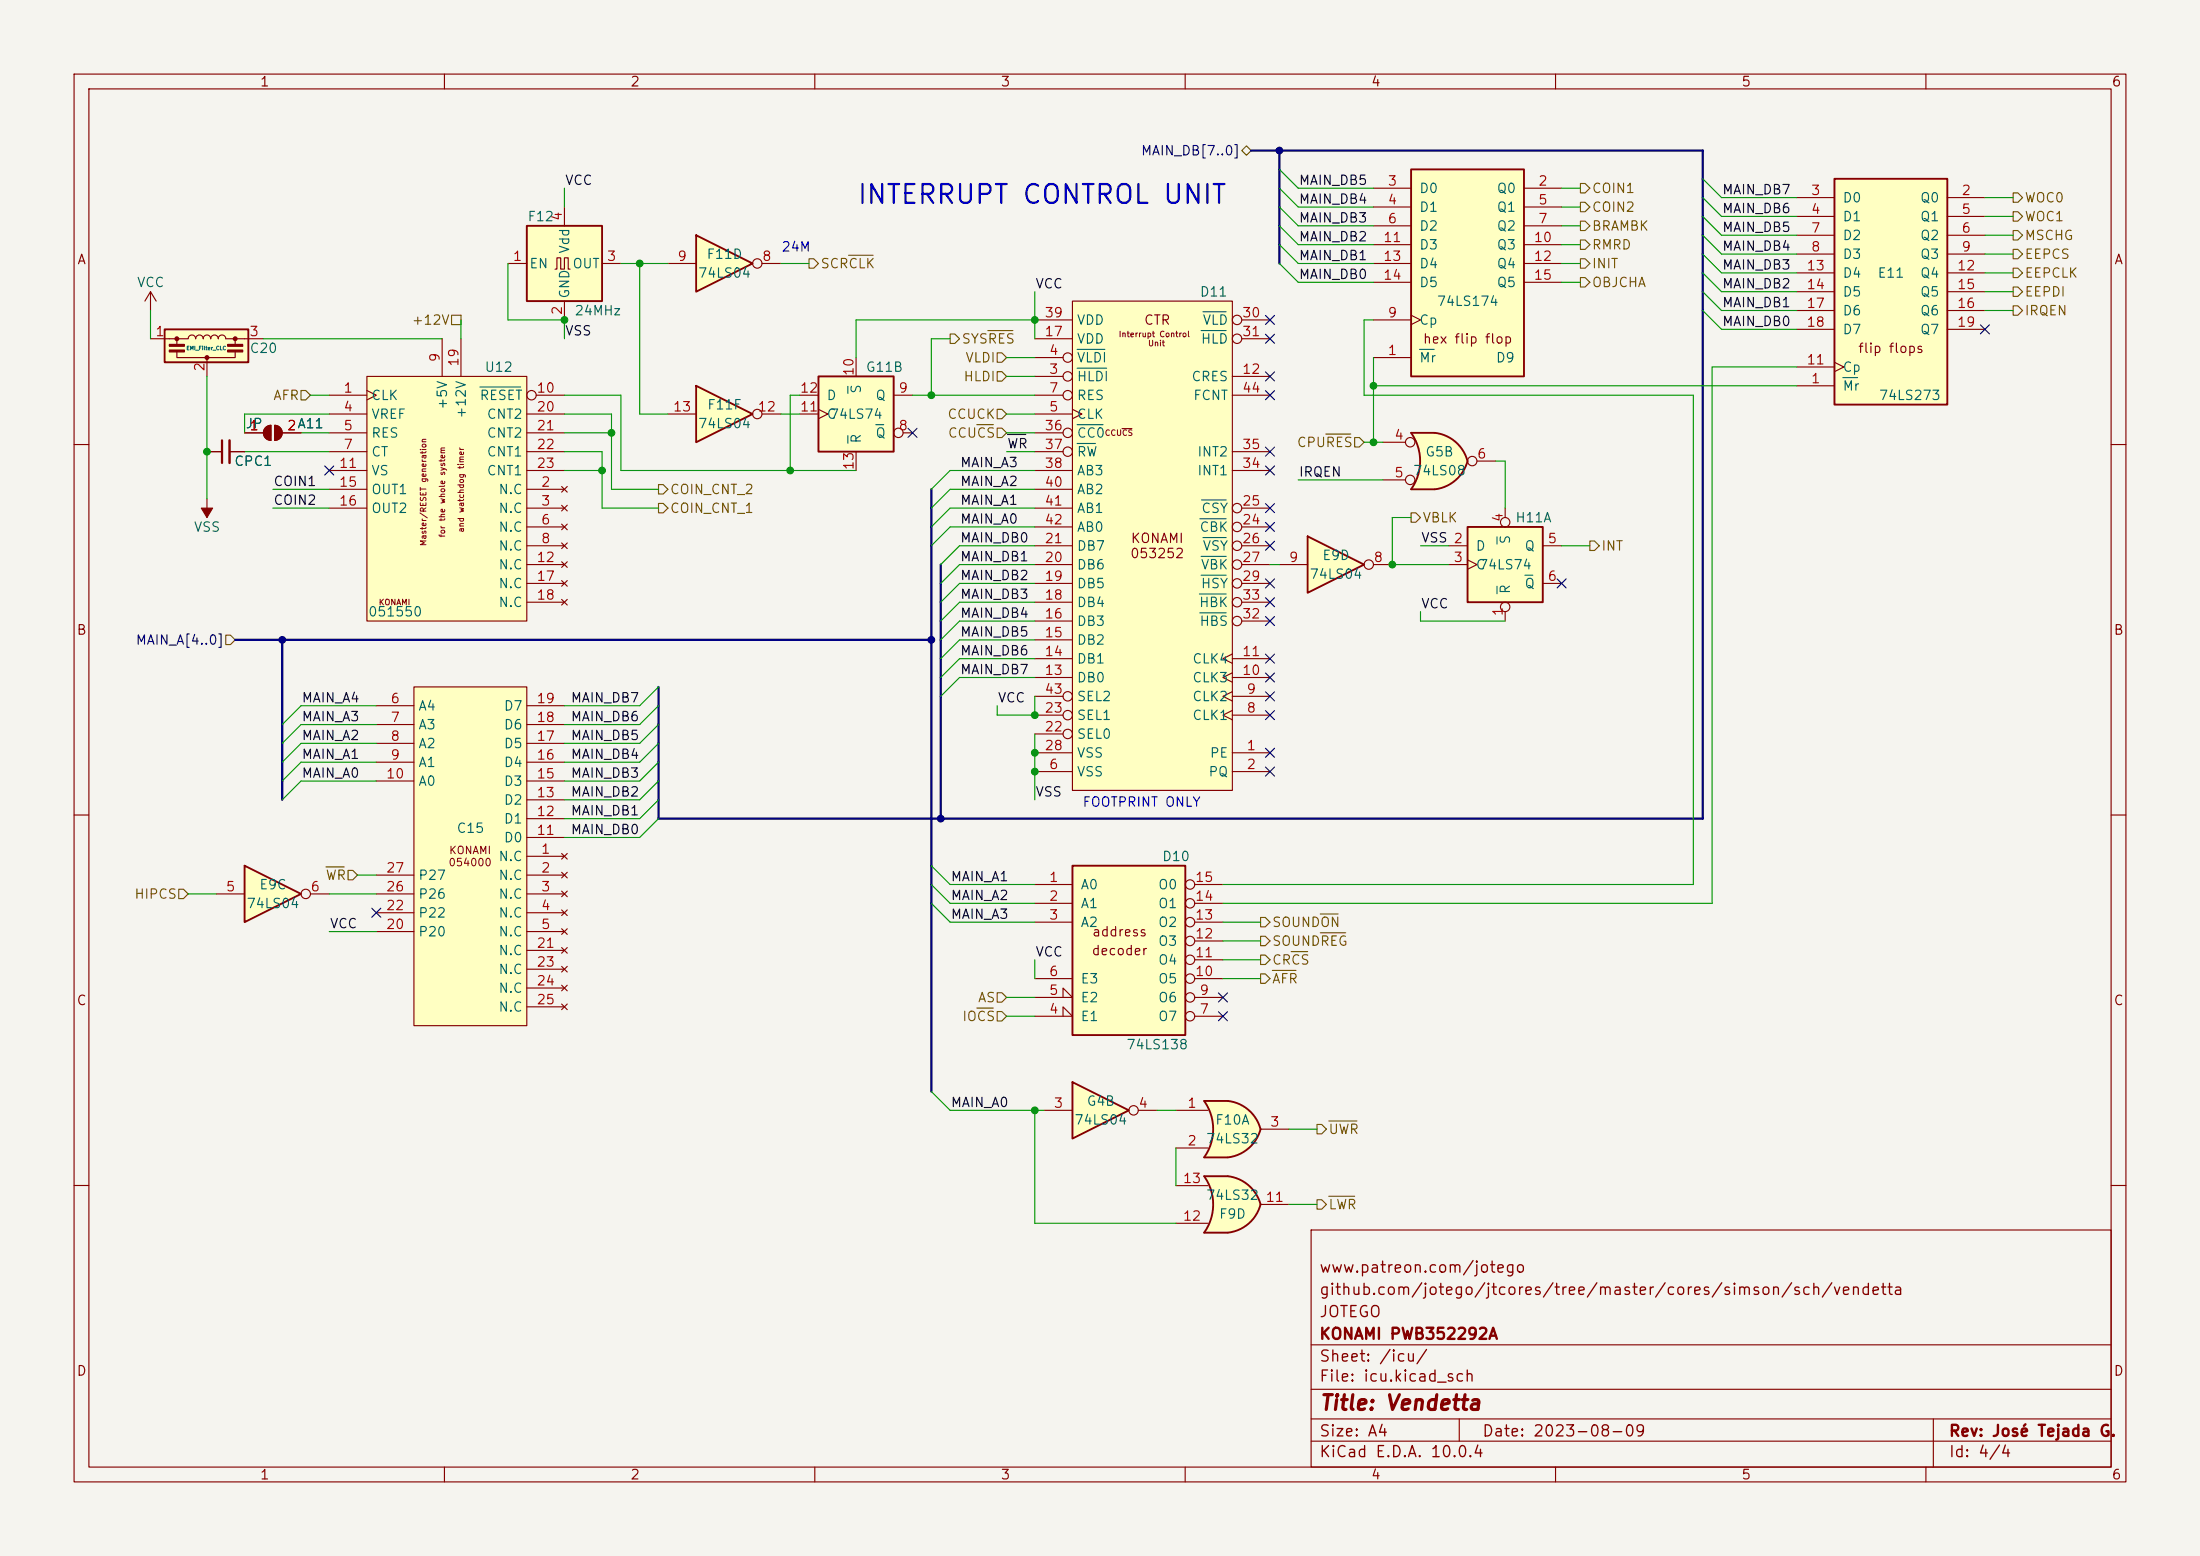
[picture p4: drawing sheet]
<svg xmlns="http://www.w3.org/2000/svg" width="297mm" height="210mm" viewBox="0 0 297 210" stroke-linecap="round" stroke-linejoin="round" font-family="sans-serif">
<path d="M0 0h297v210h-297z" fill="#f5f4ef" stroke="#f5f4ef" stroke-width=".14"/>
<g fill="none" stroke="#840000" stroke-width=".15">
<path d="M10 10h277v190h-277zM12 12h273v186h-273zM60 10v2M110 10v2M160 10v2M210 10v2M260 10v2M10 60h2M285 60h2M10 110h2M285 110h2M10 160h2"/>
<path d="M177 166h108v32h-108zM285 160h2M60 198v2M110 198v2M160 198v2M177 194.5h108M177 191.5h108M177 187.5h108M177 181.5h108M197 191.5v3M210 198v2M260 198v2"/>
<path d="M261 191.5v6.5"/>
</g>
<path d="M33 116.8l7.6 3.9-7.6 3.8z" fill="#ffffc2"/>
<path d="M33 116.8l7.6 3.9-7.6 3.8z" fill="none" stroke="#840000" stroke-width=".25"/>
<g fill="none" stroke="#840000" stroke-width=".15">
<path d="M20.3 39.4l-.7 1.2M20.3 39.4l.8 1.2M20.3 39.4v2.5M33 58.4h2.6M35.9 57.7l.3-.2 .4-.1v2a1.02 1.02 0 0 1-1-.6 1.02 1.02 0 0 1 .3-1.1zM37.1 57.4a1.02 1.02 0 0 1 1 1 1.02 1.02 0 0 1-1 1zM38.1 58.4h2.5M27.9 61h2.1M27.9 67.3v2.6M31 61h2M29.2 120.7h3.8M41.9 120.7h2.5"/>
<circle cx="41.3" cy="120.6" r=".63"/>
</g>
<path d="M30 59.4v3.1" fill="none" stroke="#840000" stroke-width=".3"/>
<path d="M31 59.4v3.1" fill="none" stroke="#840000" stroke-width=".33"/>
<g fill="#840000" stroke="#840000" stroke-width=".15">
<path d="M35.9 57.7l.3-.2 .4-.1v2a1.02 1.02 0 0 1-1-.6 1.02 1.02 0 0 1 .3-1.1z"/>
<path d="M37.1 57.4a1.02 1.02 0 0 1 1 1 1.02 1.02 0 0 1-1 1z"/>
<path d="M27.2 68.6h1.5l-.8 1.3z"/>
</g>
<path d="M22.2 44.5h11.3v4.4h-11.3z" fill="#ffffc2"/>
<path d="M22.2 44.5h11.3v4.4h-11.3z" fill="none" stroke="#840000" stroke-width=".25"/>
<path d="M20.3 45.7h5.1a.51 .51 0 0 1 .5-.5 .51 .51 0 0 1 .5 .5 .51 .51 0 0 1 .5-.5 .51 .51 0 0 1 .5 .5 .51 .51 0 0 1 .5-.5 .51 .51 0 0 1 .5 .5 .51 .51 0 0 1 .6-.5 .51 .51 0 0 1 .5 .5 .51 .51 0 0 1 .5-.5 .51 .51 0 0 1 .5 .5h5.1M23.9 47.5v.8h7.8v-.8M23.9 45.7v.8M27.9 48.3v2.5M31.7 45.7v.8" fill="none" stroke="#840000" stroke-width=".15"/>
<g fill="#840000" stroke="#840000" stroke-width=".15">
<path d="M22.9 47.2h2v.3h-2z"/>
<path d="M22.9 46.5h2v.2h-2z"/>
<path d="M30.7 47.2h2.1v.3h-2.1z"/>
<path d="M30.7 46.5h2.1v.2h-2.1z"/>
<circle cx="23.9" cy="45.7" r=".25"/>
<circle cx="27.9" cy="48.3" r=".25"/>
<circle cx="31.7" cy="45.7" r=".25"/>
</g>
<path d="M49.5 50.8h21.6v33h-21.6z" fill="#ffffc2"/>
<g fill="none" stroke="#840000" stroke-width=".15">
<path d="M44.4 53.3h5.1M44.4 55.9h5.1M44.4 58.4h5.1M49.5 50.8h21.6v33h-21.6zM49.5 52.7l1.3 .6-1.3 .7M59.7 45.7v5.1M62.2 45.7v5.1M71.1 55.9h5.1M71.1 58.4h5.1M72.4 53.3h3.8M44.4 66h5.1M44.4 68.6h5.1"/>
<path d="M44.4 61h5.1M44.4 63.5h5.1M71.1 66h5.1M71.1 68.6h5.1M71.1 71.1h5.1M71.1 61h5.1M71.1 73.7h5.1M71.1 63.5h5.1M71.1 76.2h5.1M71.1 78.7h5.1M75.8 65.7l.8 .7M75.8 68.2l.8 .8"/>
<path d="M75.8 70.7l.8 .8M75.8 73.3l.8 .7M75.8 75.8l.8 .8M75.8 78.4l.8 .7M76.6 65.7l-.8 .7M76.6 68.2l-.8 .8M76.6 70.7l-.8 .8M76.6 73.3l-.8 .7M76.6 75.8l-.8 .8M76.6 78.4l-.8 .7M71.1 81.3h5.1M75.8 80.9l.8 .8"/>
<path d="M76.6 80.9l-.8 .8"/>
<circle cx="71.8" cy="53.3" r=".63"/>
</g>
<path d="M64.8 52.2h5.5" fill="none" stroke="#006464" stroke-width=".15"/>
<path d="M94 52.1l7.6 3.8-7.6 3.8z" fill="#ffffc2"/>
<path d="M94 52.1l7.6 3.8-7.6 3.8z" fill="none" stroke="#840000" stroke-width=".25"/>
<g fill="none" stroke="#840000" stroke-width=".15">
<path d="M90.2 55.9h3.8M102.9 55.9h2.5"/>
<circle cx="102.2" cy="55.9" r=".63"/>
</g>
<path d="M94 31.8l7.6 3.8-7.6 3.8z" fill="#ffffc2"/>
<path d="M94 31.8l7.6 3.8-7.6 3.8z" fill="none" stroke="#840000" stroke-width=".25"/>
<g fill="none" stroke="#840000" stroke-width=".15">
<path d="M90.2 35.6h3.8M102.9 35.6h2.5"/>
<circle cx="102.2" cy="35.6" r=".63"/>
</g>
<path d="M55.9 92.7h15.2v45.7h-15.2z" fill="#ffffc2"/>
<g fill="none" stroke="#840000" stroke-width=".15">
<path d="M50.8 95.3h5.1M50.8 97.8h5.1M55.9 92.7h15.2v45.7h-15.2zM71.1 95.3h5.1M71.1 97.8h5.1M50.8 118.1h5.1M50.8 100.3h5.1M50.8 102.9h5.1M50.8 105.4h5.1M71.1 115.6h5.1M71.1 118.1h5.1M71.1 100.3h5.1"/>
<path d="M71.1 102.9h5.1M71.1 105.4h5.1M71.1 113h5.1M71.1 110.5h5.1M71.1 108h5.1M75.8 115.2l.8 .8M75.8 117.7l.8 .8M76.6 115.2l-.8 .8M76.6 117.7l-.8 .8M50.8 120.7h5.1M50.8 123.2h5.1M50.8 125.7h5.1"/>
<path d="M71.1 120.7h5.1M71.1 123.2h5.1M71.1 125.7h5.1M71.1 128.3h5.1M71.1 130.8h5.1M71.1 133.4h5.1M71.1 135.9h5.1M75.8 120.3l.8 .7M75.8 122.8l.8 .8M75.8 125.3l.8 .8M75.8 127.9l.8 .8M75.8 130.4l.8 .8"/>
<path d="M75.8 133l.8 .7M75.8 135.5l.8 .8M76.6 120.3l-.8 .7M76.6 122.8l-.8 .8M76.6 125.3l-.8 .8M76.6 127.9l-.8 .8M76.6 130.4l-.8 .8M76.6 133l-.8 .7M76.6 135.5l-.8 .8"/>
</g>
<path d="M144.8 40.6h21.6v66.1h-21.6z" fill="#ffffc2"/>
<g fill="none" stroke="#840000" stroke-width=".15">
<path d="M139.7 50.8h3.8M139.7 48.3h3.8M139.7 55.9h5.1M139.7 53.3h3.8M139.7 45.7h5.1M139.7 43.2h5.1M139.7 58.4h3.8M144.8 40.6h21.6v66.1h-21.6zM144.8 55.2l1.2 .7-1.2 .6M151.5 57.8h1.3M166.4 50.8h5M166.4 53.3h5"/>
<path d="M167.6 45.7h3.8M167.6 43.2h3.8M139.7 78.7h5.1M139.7 76.2h5.1M139.7 73.7h5.1M139.7 71.1h5.1M139.7 68.6h5.1M139.7 63.5h5.1M139.7 61h3.8M139.7 66h5.1M166.4 63.5h5M166.4 61h5"/>
<path d="M167.6 78.7h3.8M167.6 76.2h3.8M167.6 73.7h3.8M167.6 71.1h3.8M167.6 68.6h3.8M139.7 96.5h3.8M139.7 94h3.8M139.7 91.4h5.1M139.7 88.9h5.1M139.7 86.4h5.1M139.7 83.8h5.1M139.7 81.3h5.1"/>
<path d="M139.7 99.1h3.8M166.4 95.9l-1.3 .6 1.3 .7M166.4 93.3l-1.3 .7 1.3 .6M166.4 90.8l-1.3 .6 1.3 .7M166.4 88.3l-1.3 .6 1.3 .6M166.4 96.5h5M166.4 94h5M166.4 91.4h5M166.4 88.9h5M167.6 83.8h3.8M167.6 81.3h3.8M139.7 101.6h5.1"/>
<path d="M139.7 104.1h5.1M166.4 101.6h5M166.4 104.1h5"/>
<circle cx="144.1" cy="53.3" r=".63"/>
<circle cx="144.1" cy="50.8" r=".63"/>
<circle cx="144.1" cy="58.4" r=".63"/>
<circle cx="144.1" cy="48.3" r=".63"/>
<circle cx="167" cy="45.7" r=".63"/>
<circle cx="167" cy="43.2" r=".63"/>
<circle cx="144.1" cy="61" r=".63"/>
<circle cx="167" cy="71.1" r=".63"/>
<circle cx="167" cy="73.7" r=".63"/>
<circle cx="167" cy="68.6" r=".63"/>
<circle cx="167" cy="76.2" r=".63"/>
<circle cx="167" cy="78.7" r=".63"/>
<circle cx="144.1" cy="96.5" r=".63"/>
<circle cx="144.1" cy="99.1" r=".63"/>
<circle cx="144.1" cy="94" r=".63"/>
<circle cx="167" cy="81.3" r=".63"/>
<circle cx="167" cy="83.8" r=".63"/>
</g>
<g fill="none" stroke="#006464" stroke-width=".15">
<path d="M145.4 49.7h4M145.4 47.2h3.8M145.4 57.3h3.5M145.4 59.9h2.5M162.2 44.6h3.3M162.4 42.1h3.1M162 70h3.5M162.2 75.1h3.3M162.2 77.6h3.3M162.2 67.5h3.3M162.4 72.6h3.1M161.9 80.2h3.6"/>
<path d="M162 82.7h3.5"/>
</g>
<path d="M110.5 50.8h10.1v10.2h-10.1z" fill="#ffffc2"/>
<path d="M110.5 50.8h10.1v10.2h-10.1z" fill="none" stroke="#840000" stroke-width=".25"/>
<g fill="none" stroke="#840000" stroke-width=".15">
<path d="M107.9 53.3h2.6M107.9 55.9h2.6M110.5 55.2l1.3 .7-1.3 .6M115.6 48.3v2.5M120.6 53.3h2.6M121.9 58.4h1.3M115.6 61v2.5"/>
<circle cx="121.3" cy="58.4" r=".63"/>
</g>
<path d="M114.5 52.1v1M114.5 58.8v1M118.2 57.3h1.1" fill="none" stroke="#006464" stroke-width=".15"/>
<path d="M176.5 72.4l7.6 3.8-7.6 3.8z" fill="#ffffc2"/>
<path d="M176.5 72.4l7.6 3.8-7.6 3.8z" fill="none" stroke="#840000" stroke-width=".25"/>
<g fill="none" stroke="#840000" stroke-width=".15">
<path d="M172.7 76.2h3.8M185.4 76.2h2.6"/>
<circle cx="184.8" cy="76.2" r=".63"/>
</g>
<path d="M190.5 22.9h15.2v27.9h-15.2z" fill="#ffffc2"/>
<path d="M190.5 22.9h15.2v27.9h-15.2z" fill="none" stroke="#840000" stroke-width=".25"/>
<g fill="none" stroke="#840000" stroke-width=".15">
<path d="M185.4 25.4h5.1M185.4 27.9h5.1M185.4 30.5h5.1M185.4 33h5.1M185.4 35.6h5.1M185.4 38.1h5.1M205.7 25.4h5.1M205.7 27.9h5.1M205.7 30.5h5.1M205.7 33h5.1M205.7 35.6h5.1M205.7 38.1h5.1"/>
<path d="M185.4 48.3h5.1M185.4 43.2h5.1M190.5 42.5l1.3 .7-1.3 .6"/>
</g>
<path d="M191.6 47.2h2" fill="none" stroke="#006464" stroke-width=".15"/>
<path d="M190.5 58.4h3.2M190.5 66h3.2" fill="none" stroke="#ffffc2" stroke-width=".14"/>
<g fill="#ffffc2" stroke="#ffffc2" stroke-width=".14">
<path d="M193.1 60.9l5 1.3a5.2 5.2 0 0 1-4.4 3.8z"/>
<path d="M193.7 58.4a5.1 5.1 0 0 1 4.4 3.8l-5 1.3z"/>
</g>
<path d="M190.5 58.4h3.2v7.6h-3.2a6.7 6.7 0 0 0 0-7.6z" fill="#ffffc2"/>
<path d="M193.7 58.4h-3.2a6.6 6.6 0 0 1 0 7.6h3.2M193.7 58.4a5.2 5.2 0 0 1 4.4 3.8 5.2 5.2 0 0 1-4.4 3.8" fill="none" stroke="#840000" stroke-width=".25"/>
<g fill="none" stroke="#840000" stroke-width=".15">
<path d="M186.7 59.7h3M186.7 64.8h3M199.4 62.2h2.5"/>
<circle cx="190.4" cy="59.7" r=".63"/>
<circle cx="190.4" cy="64.8" r=".63"/>
<circle cx="198.8" cy="62.2" r=".63"/>
</g>
<path d="M71.1 30.5h10.2v10.1h-10.2z" fill="#ffffc2"/>
<path d="M71.1 30.5h10.2v10.1h-10.2z" fill="none" stroke="#840000" stroke-width=".25"/>
<path d="M68.6 35.6h2.5M74.9 36.3h.3v-1.5h.5v1.5h.5v-1.5h.5v1.5h.3M76.2 27.9v2.6M81.3 35.6h2.5M76.2 40.6v2.6" fill="none" stroke="#840000" stroke-width=".15"/>
<path d="M198.1 71.1h10.2v10.2h-10.2z" fill="#ffffc2"/>
<path d="M198.1 71.1h10.2v10.2h-10.2z" fill="none" stroke="#840000" stroke-width=".25"/>
<g fill="none" stroke="#840000" stroke-width=".15">
<path d="M195.6 73.7h2.5M195.6 76.2h2.5M198.1 75.6l1.3 .6-1.3 .6M203.2 68.6v1.3M208.3 73.7h2.5M208.3 78.7h2.5M203.2 82.6v1.2"/>
<circle cx="203.2" cy="70.5" r=".63"/>
<circle cx="203.2" cy="81.9" r=".63"/>
</g>
<path d="M202.1 72.5v.9M202.1 79.1v1M205.9 77.6h1" fill="none" stroke="#006464" stroke-width=".15"/>
<path d="M144.8 146.1l7.6 3.8-7.6 3.8z" fill="#ffffc2"/>
<path d="M144.8 146.1l7.6 3.8-7.6 3.8z" fill="none" stroke="#840000" stroke-width=".25"/>
<g fill="none" stroke="#840000" stroke-width=".15">
<path d="M141 149.9h3.8M153.7 149.9h2.5"/>
<circle cx="153" cy="149.9" r=".63"/>
</g>
<path d="M144.8 116.8h15.2v22.9h-15.2z" fill="#ffffc2"/>
<path d="M144.8 116.8h15.2v22.9h-15.2z" fill="none" stroke="#840000" stroke-width=".25"/>
<g fill="none" stroke="#840000" stroke-width=".15">
<path d="M139.7 119.4h5.1M161.3 119.4h3.8M139.7 137.2h5.1l-1.3-1.3v1.3M139.7 134.6h5.1l-1.3-1.2v1.2M139.7 121.9h5.1M139.7 124.5h5.1M139.7 132.1h5.1M161.3 121.9h3.8M161.3 124.5h3.8M161.3 137.2h3.8M161.3 134.6h3.8M161.3 132.1h3.8"/>
<path d="M161.3 129.5h3.8M161.3 127h3.8"/>
<circle cx="160.7" cy="119.4" r=".63"/>
<circle cx="160.7" cy="124.5" r=".63"/>
<circle cx="160.7" cy="121.9" r=".63"/>
<circle cx="160.7" cy="127" r=".63"/>
<circle cx="160.7" cy="129.5" r=".63"/>
<circle cx="160.7" cy="132.1" r=".63"/>
<circle cx="160.7" cy="134.6" r=".63"/>
<circle cx="160.7" cy="137.2" r=".63"/>
</g>
<path d="M162.6 148.6h3.1M162.6 156.2h3.1" fill="none" stroke="#ffffc2" stroke-width=".14"/>
<g fill="#ffffc2" stroke="#ffffc2" stroke-width=".14">
<path d="M165.2 151l5 1.4a5.2 5.2 0 0 1-4.4 3.8z"/>
<path d="M165.8 148.6a5.1 5.1 0 0 1 4.4 3.8l-5 1.3z"/>
</g>
<path d="M162.6 148.6h3.1v7.6h-3.1a6.7 6.7 0 0 0 0-7.6z" fill="#ffffc2"/>
<path d="M165.7 156.2h-3.1a6.6 6.6 0 0 0 0-7.6h3.1a5.1 5.1 0 0 1 4.5 3.8 5.2 5.2 0 0 1-4.4 3.8" fill="none" stroke="#840000" stroke-width=".25"/>
<path d="M158.7 149.9h4.4M158.7 154.9h4.4M170.2 152.4h3.8" fill="none" stroke="#840000" stroke-width=".15"/>
<path d="M162.6 158.8h3.1M162.6 166.4h3.1" fill="none" stroke="#ffffc2" stroke-width=".14"/>
<g fill="#ffffc2" stroke="#ffffc2" stroke-width=".14">
<path d="M165.8 158.7a5.2 5.2 0 0 1 4.4 3.9l-5 1.3z"/>
<path d="M165.2 161.3l5 1.3a5.1 5.1 0 0 1-4.4 3.8z"/>
</g>
<path d="M162.6 158.8h3.1v7.6h-3.1a6.6 6.6 0 0 0 0-7.6z" fill="#ffffc2"/>
<path d="M162.6 158.8h3.1a5.2 5.2 0 0 1 4.5 3.8 5.2 5.2 0 0 1-4.4 3.8h-3.2a6.6 6.6 0 0 0 0-7.6z" fill="none" stroke="#840000" stroke-width=".25"/>
<path d="M158.7 165.1h4.4M158.7 160h4.4M170.2 162.6h3.8" fill="none" stroke="#840000" stroke-width=".15"/>
<path d="M247.6 24.1h15.3v30.5h-15.3z" fill="#ffffc2"/>
<path d="M247.6 24.1h15.3v30.5h-15.3z" fill="none" stroke="#840000" stroke-width=".25"/>
<g fill="none" stroke="#840000" stroke-width=".15">
<path d="M242.6 26.7h5M242.6 29.2h5M242.6 31.8h5M242.6 34.3h5M242.6 36.8h5M242.6 39.4h5M262.9 26.7h5.1M262.9 29.2h5.1M262.9 31.8h5.1M262.9 34.3h5.1M262.9 36.8h5.1M262.9 39.4h5.1"/>
<path d="M33 58.4h2.6M38.1 58.4h2.5M242.6 52.1h5M242.6 49.5h5M242.6 41.9h5M242.6 44.5h5M247.6 48.9l1.3 .6-1.3 .7M262.9 41.9h5.1M262.9 44.5h5.1M27.9 61h2.1M31 61h2"/>
</g>
<path d="M248.8 51h2" fill="none" stroke="#006464" stroke-width=".15"/>
<g fill="none" stroke="#725600" stroke-width=".15">
<path d="M168.3 19.7l.6 .6-.6 .7-.7-.7zM109.2 34.9h.7l.6 .7-.6 .6h-.7zM114.6 34.5h3.3M213.4 29.8h.6l.6 .7-.6 .6h-.6zM213.4 24.8h.6l.6 .6-.6 .6h-.6zM213.4 37.5h.6l.6 .6-.6 .6h-.6zM213.4 34.9h.6l.6 .7-.6 .6h-.6zM213.4 32.4h.6l.6 .6-.6 .7h-.6zM213.4 27.3h.6l.6 .6-.6 .7h-.6zM271.8 31.1h.6l.6 .7-.6 .6h-.6zM271.8 26h.6l.6 .7-.6 .6h-.6zM271.8 28.6h.6l.6 .6-.6 .6h-.6z"/>
<path d="M271.8 33.7h.6l.6 .6-.6 .6h-.6zM271.8 38.7h.6l.6 .7-.6 .6h-.6zM271.8 36.2h.6l.6 .6-.6 .7h-.6zM40.6 52.7h.7l.6 .6-.6 .7h-.7zM61 42.5h1.2v1.3h-1.2zM128.3 45.1h.6l.6 .6-.6 .7h-.6zM131.9 57.3h2.2M133.4 44.6h3.3M134.6 57.8h.7l.6 .6-.6 .7h-.7zM134.6 50.2h.7l.6 .6-.6 .6h-.7zM134.6 47.6h.7l.6 .7-.6 .6h-.7zM134.6 55.2h.7l.6 .7-.6 .6h-.7z"/>
<path d="M179 58.6h3.4M182.9 59.1h.6l.6 .6-.6 .6h-.6zM271.8 41.3h.6l.6 .6-.6 .6h-.6zM88.9 67.9h.6l.7 .7-.7 .6h-.6zM88.9 65.4h.6l.7 .6-.7 .7h-.6zM190.5 69.2h.6l.7 .7-.7 .6h-.6zM214.6 73h.7l.6 .7-.6 .6h-.7zM30.5 85.7h.6l.6 .7-.6 .6h-.6zM44 117h2.5M47 117.5h.6l.7 .6-.7 .6h-.6zM24.1 120h.7l.6 .7-.6 .6h-.7zM131.9 136.1h2.2"/>
<path d="M134.6 134h.7l.6 .6-.6 .7h-.7zM134.6 136.5h.7l.6 .7-.6 .6h-.7zM170.2 131.4h.6l.6 .7-.6 .6h-.6zM170.2 128.9h.6l.6 .6-.6 .7h-.6zM170.2 123.8h.6l.6 .7-.6 .6h-.6zM170.2 126.4h.6l.6 .6-.6 .6h-.6zM171.8 131h3.2M174.3 128.4h2.2M178.2 123.4h2.4M178.2 125.9h3.5M177.8 151.8h.6l.7 .6-.7 .6h-.6zM179.4 151.3h3.8"/>
<path d="M177.8 161.9h.6l.7 .7-.7 .6h-.6zM179.4 161.5h3.5"/>
</g>
<path d="M136 58.6h2.5" fill="none" stroke="#0f0f0f" stroke-width=".15"/>
<path d="M168.9 20.3h61v90.2h-141v-17.8M172.7 20.3v15.3M125.7 66v81.3M127 76.2v34.3M31.7 86.4h94M38.1 86.4v21.6" fill="none" stroke="#000084" stroke-width=".3"/>
<g fill="none" stroke="#009600" stroke-width=".15">
<path d="M68.6 35.6v7.6h7.6v2.5M76.2 25.4v2.5M83.8 35.6h6.4M86.4 35.6v20.3h3.8M105.4 35.6h3.8M139.7 39.4v6.3M172.7 25.4l2.6 2.5h10.1M172.7 22.9l2.6 2.5h10.1M172.7 27.9l2.6 2.6h10.1M172.7 33l2.6 2.6h10.1M172.7 35.6l2.6 2.5h10.1M172.7 30.5l2.6 2.5h10.1"/>
<path d="M210.8 27.9h2.6M210.8 25.4h2.6M210.8 30.5h2.6M210.8 35.6h2.6M210.8 38.1h2.6M210.8 33h2.6M229.9 36.8l2.5 2.6h10.2M229.9 39.4l2.5 2.5h10.2M229.9 34.3l2.5 2.5h10.2M229.9 26.7l2.5 2.5h10.2M229.9 24.1l2.5 2.6h10.2M229.9 31.8l2.5 2.5h10.2"/>
<path d="M229.9 29.2l2.5 2.6h10.2M268 39.4h3.8M268 36.8h3.8M268 29.2h3.8M268 26.7h3.8M268 34.3h3.8M268 31.8h3.8M20.3 41.9v3.8M27.9 50.8v16.5M35.6 45.7h24.1M40.6 58.4h3.8M41.9 53.3h2.5"/>
<path d="M44.4 55.9h-11.4v2.5M62.2 43.2v2.5M76.2 58.4h6.3M76.2 55.9h6.3v10.1h6.4M76.2 53.3h7.6v10.2h31.8M105.4 55.9h2.5M107.9 53.3h-1.2v10.2M123.2 53.3h16.5M128.3 45.7h-2.6v7.6M135.9 58.4h3.8M135.9 55.9h3.8M135.9 50.8h3.8"/>
<path d="M135.9 48.3h3.8M139.7 43.2h-24.1v5.1M184.1 59.7h2.6M185.4 43.2h-1.3v10.1h44.5v66.1h-63.5M185.4 48.3v11.4M185.4 52.1h57.2M229.9 41.9l2.5 2.6h10.2M242.6 49.5h-11.5v72.4h-66M268 41.9h3.8M33 61h11.4M36.8 68.6h7.6M36.8 66h7.6"/>
<path d="M76.2 61h5.1v7.6h7.6M76.2 63.5h5.1M135.9 61h3.8M139.7 63.5h-11.4l-2.6 2.5M139.7 68.6h-11.4l-2.6 2.5M139.7 66h-11.4l-2.6 2.6M139.7 71.1h-11.4l-2.6 2.6M139.7 76.2h-10.2l-2.5 2.5M139.7 73.7h-10.2l-2.5 2.5M139.7 78.7h-10.2l-2.5 2.6M171.4 76.2h1.3M175.3 64.8h11.4"/>
<path d="M190.5 69.9h-2.5v6.3h7.6M191.8 73.7h3.8M201.9 62.2h1.3v6.4M210.8 73.7h3.8M50.8 97.8h-10.2l-2.5 2.5M50.8 95.3h-10.2l-2.5 2.5M88.9 95.3l-2.5 2.5h-10.2M88.9 97.8l-2.5 2.5h-10.2M88.9 92.7l-2.5 2.6h-10.2M139.7 94v2.5h-5.1v-1.2M139.7 99.1v8.9M139.7 83.8h-10.2l-2.5 2.6"/>
<path d="M139.7 81.3h-10.2l-2.5 2.5M139.7 86.4h-10.2l-2.5 2.5M139.7 91.4h-10.2l-2.5 2.6M139.7 88.9h-10.2l-2.5 2.5M191.8 82.6v1.2h11.4M48.3 118.1h2.5M50.8 102.9h-10.2l-2.5 2.5M50.8 105.4h-10.2l-2.5 2.6M50.8 100.3h-10.2l-2.5 2.6M88.9 100.3l-2.5 2.6h-10.2M88.9 102.9l-2.5 2.5h-10.2M88.9 108l-2.5 2.5h-10.2"/>
<path d="M88.9 110.5l-2.5 2.5h-10.2M88.9 105.4l-2.5 2.6h-10.2M125.7 116.8l2.6 2.6h11.4M125.7 119.4l2.6 2.5h11.4M25.4 120.7h3.8M44.4 120.7h6.4M44.4 125.7h6.4M125.7 121.9l2.6 2.6h11.4M135.9 137.2h3.8M135.9 134.6h3.8M139.7 129.5v2.6M165.1 124.5h5.1"/>
<path d="M165.1 129.5h5.1M165.1 127h5.1M165.1 132.1h5.1M125.7 147.3l2.6 2.6h12.7M139.7 149.9v15.2h19M156.2 149.9h2.5M158.7 154.9v5.1M174 152.4h3.8M174 162.6h3.8"/>
</g>
<g fill="none" stroke="#000084" stroke-width=".15">
<path d="M122.6 57.8l1.2 1.2M123.8 57.8l-1.2 1.2M170.8 45.1l1.3 1.2M170.8 42.6l1.3 1.2M170.8 52.7l1.3 1.2M170.8 50.2l1.3 1.2M172.1 45.1l-1.3 1.2M172.1 42.6l-1.3 1.2M172.1 52.7l-1.3 1.2M172.1 50.2l-1.3 1.2M267.4 43.8l1.2 1.3M268.6 43.8l-1.2 1.3"/>
<path d="M43.8 62.9l1.3 1.2M45.1 62.9l-1.3 1.2M170.8 62.9l1.3 1.2M170.8 60.4l1.3 1.2M170.8 70.5l1.3 1.2M170.8 78.1l1.3 1.2M170.8 73.1l1.3 1.2M170.8 68l1.3 1.2M172.1 62.9l-1.3 1.2M172.1 60.4l-1.3 1.2M172.1 70.5l-1.3 1.2M172.1 78.1l-1.3 1.2"/>
<path d="M172.1 73.1l-1.3 1.2M172.1 68l-1.3 1.2M210.2 78.1l1.2 1.2M211.4 78.1l-1.2 1.2M170.8 88.3l1.3 1.2M170.8 93.4l1.3 1.2M170.8 95.9l1.3 1.2M170.8 90.8l1.3 1.2M170.8 80.7l1.3 1.2M170.8 83.2l1.3 1.2M172.1 88.3l-1.3 1.2M172.1 93.4l-1.3 1.2"/>
<path d="M172.1 95.9l-1.3 1.2M172.1 90.8l-1.3 1.2M172.1 80.7l-1.3 1.2M172.1 83.2l-1.3 1.2M170.8 101l1.3 1.2M170.8 103.5l1.3 1.2M172.1 101l-1.3 1.2M172.1 103.5l-1.3 1.2M50.2 122.6l1.2 1.2M51.4 122.6l-1.2 1.2M164.5 136.6l1.2 1.2M164.5 134l1.2 1.2"/>
<path d="M165.7 136.6l-1.2 1.2M165.7 134l-1.2 1.2"/>
</g>
<g fill="#000084" stroke="#000084" stroke-width=".14">
<circle cx="38.1" cy="86.4" r=".46"/>
<circle cx="125.7" cy="86.4" r=".46"/>
<circle cx="172.7" cy="20.3" r=".46"/>
<circle cx="127" cy="110.5" r=".46"/>
</g>
<g fill="#009600" stroke="#009600" stroke-width=".14">
<circle cx="86.4" cy="35.6" r=".46"/>
<circle cx="82.5" cy="58.4" r=".46"/>
<circle cx="76.2" cy="43.2" r=".46"/>
<circle cx="81.3" cy="63.5" r=".46"/>
<circle cx="27.9" cy="61" r=".46"/>
<circle cx="125.7" cy="53.3" r=".46"/>
<circle cx="106.7" cy="63.5" r=".46"/>
<circle cx="139.7" cy="104.1" r=".46"/>
<circle cx="139.7" cy="101.6" r=".46"/>
<circle cx="139.7" cy="96.5" r=".46"/>
<circle cx="188" cy="76.2" r=".46"/>
<circle cx="139.7" cy="149.9" r=".46"/>
<circle cx="185.4" cy="59.7" r=".46"/>
<circle cx="139.7" cy="43.2" r=".46"/>
<circle cx="185.4" cy="52.1" r=".46"/>
</g>
<text font-size="2.5" fill="#0000c2" x="115.6" y="28.1">INTERRUPT CONTROL UNIT</text>
<text font-size="2" fill="#840000" x="178" y="190.8">Title: Vendetta</text>
<g font-size="1.5" fill="#840000">
<text x="178" y="172.2">www.patreon.com/jotego</text>
<text x="178" y="178.2">JOTEGO</text>
<text x="178" y="175.2">github.com/jotego/jtcores/tree/master/cores/simson/sch/vendetta</text>
<text x="178" y="184.2">Sheet: /icu/</text>
<text x="178" y="181.2">KONAMI PWB352292A</text>
<text x="178" y="186.9">File: icu.kicad_sch</text>
<text x="178" y="197.1">KiCad E.D.A. 10.0.4</text>
<text x="178" y="194.3">Size: A4</text>
<text x="200" y="194.3">Date: 2023-08-09</text>
<text x="263" y="194.3">Rev: José Tejada G.</text>
<text x="263" y="197.1">Id: 4/4</text>
</g>
<g font-size="1.3" fill="#840000">
<text x="35" y="12">1</text>
<text x="85" y="12">2</text>
<text x="135" y="12">3</text>
<text x="185" y="12">4</text>
<text x="235" y="12">5</text>
<text x="285" y="12">6</text>
<text x="10.3" y="36">A</text>
<text x="285.3" y="36">A</text>
<text x="154.4" y="44.2">CTR</text>
<text x="192" y="46.7">hex flip flop</text>
<text x="250.8" y="48">flip flops</text>
<text x="152.5" y="75.7">053252</text>
<text x="152.6" y="73.6">KONAMI</text>
<text x="10.3" y="86">B</text>
<text x="285.3" y="86">B</text>
<text x="147.3" y="129.2">decoder</text>
<text x="147.3" y="126.7">address</text>
<text x="10.3" y="136">C</text>
<text x="285.3" y="136">C</text>
<text x="10.3" y="186">D</text>
<text x="285.3" y="186">D</text>
<text x="35" y="200">1</text>
<text x="85" y="200">2</text>
<text x="135" y="200">3</text>
<text x="185" y="200">4</text>
<text x="235" y="200">5</text>
<text x="285" y="200">6</text>
</g>
<g font-size="1.3" fill="#000084">
<text x="153.9" y="21.3">MAIN_DB[7..0]</text>
<text x="18.2" y="87.3">MAIN_A[4..0]</text>
</g>
<g font-size="1.3" fill="#a90000">
<text x="76.2" y="29.9" transform="rotate(-90 76.2 29.9)">4</text>
<text x="187.3" y="25.4">3</text>
<text x="187.3" y="27.9">4</text>
<text x="207.6" y="25.4">2</text>
<text x="207.6" y="27.9">5</text>
<text x="244.4" y="26.6">3</text>
<text x="244.4" y="29.2">4</text>
<text x="264.7" y="26.6">2</text>
<text x="264.7" y="29.2">5</text>
<text x="69.1" y="35.5">1</text>
<text x="81.8" y="35.5">3</text>
<text x="91.4" y="35.5">9</text>
<text x="102.8" y="35.5">8</text>
<text x="186.6" y="33">11</text>
<text x="186.6" y="35.5">13</text>
<text x="187.3" y="30.5">6</text>
<text x="207" y="33">10</text>
<text x="207" y="35.5">12</text>
<text x="207.6" y="30.5">7</text>
<text x="244.4" y="31.7">7</text>
<text x="244.4" y="34.3">8</text>
<text x="264.7" y="31.7">6</text>
<text x="264.7" y="34.3">9</text>
<text x="186.6" y="38.1">14</text>
<text x="207" y="38.1">15</text>
<text x="243.8" y="36.8">13</text>
<text x="243.8" y="39.3">14</text>
<text x="243.8" y="41.9">17</text>
<text x="264.1" y="36.8">12</text>
<text x="264.1" y="39.3">15</text>
<text x="264.1" y="41.9">16</text>
<text x="20.9" y="45.7">1</text>
<text x="33.6" y="45.7">3</text>
<text x="76.2" y="42.6" transform="rotate(-90 76.2 42.6)">2</text>
<text x="140.9" y="45.7">17</text>
<text x="140.9" y="43.2">39</text>
<text x="167.6" y="43.2">30</text>
<text x="167.6" y="45.7">31</text>
<text x="187.3" y="43.2">9</text>
<text x="243.8" y="44.4">18</text>
<text x="264.1" y="44.4">19</text>
<text x="27.9" y="50.2" transform="rotate(-90 27.9 50.2)">2</text>
<text x="46.3" y="53.3">1</text>
<text x="59.7" y="49" transform="rotate(-90 59.7 49)">9</text>
<text x="62.2" y="49.6" transform="rotate(-90 62.2 49.6)">19</text>
<text x="72.3" y="53.3">10</text>
<text x="107.9" y="53.3">12</text>
<text x="115.5" y="50.8" transform="rotate(-90 115.5 50.8)">10</text>
<text x="121.2" y="53.3">9</text>
<text x="141.5" y="50.8">3</text>
<text x="141.5" y="48.2">4</text>
<text x="141.5" y="53.3">7</text>
<text x="167.6" y="50.8">12</text>
<text x="167.6" y="53.3">44</text>
<text x="187.3" y="48.2">1</text>
<text x="243.8" y="49.5">11</text>
<text x="244.4" y="52">1</text>
<text x="33.6" y="58.4">1</text>
<text x="38.7" y="58.4">2A11</text>
<text x="46.3" y="55.9">4</text>
<text x="46.3" y="58.4">5</text>
<text x="72.3" y="55.9">20</text>
<text x="72.3" y="58.4">21</text>
<text x="90.8" y="55.9">13</text>
<text x="102.2" y="55.9">12</text>
<text x="107.9" y="55.9">11</text>
<text x="121.2" y="58.4">8</text>
<text x="140.9" y="58.4">36</text>
<text x="141.5" y="55.9">5</text>
<text x="188.1" y="59.7">4</text>
<text x="45.7" y="63.5">11</text>
<text x="46.3" y="60.9">7</text>
<text x="72.3" y="60.9">22</text>
<text x="72.3" y="63.5">23</text>
<text x="115.5" y="63.5" transform="rotate(-90 115.5 63.5)">13</text>
<text x="140.9" y="60.9">37</text>
<text x="140.9" y="63.5">38</text>
<text x="167.6" y="63.5">34</text>
<text x="167.6" y="60.9">35</text>
<text x="188.1" y="64.7">5</text>
<text x="199.3" y="62.2">6</text>
<text x="45.7" y="66">15</text>
<text x="45.7" y="68.6">16</text>
<text x="73" y="66">2</text>
<text x="73" y="68.6">3</text>
<text x="73" y="71.1">6</text>
<text x="140.9" y="66">40</text>
<text x="140.9" y="68.6">41</text>
<text x="140.9" y="71.1">42</text>
<text x="167.6" y="71.1">24</text>
<text x="167.6" y="68.6">25</text>
<text x="203.2" y="70.6" transform="rotate(-90 203.2 70.6)">4</text>
<text x="72.3" y="76.2">12</text>
<text x="73" y="73.6">8</text>
<text x="140.9" y="76.2">20</text>
<text x="140.9" y="73.6">21</text>
<text x="167.6" y="73.6">26</text>
<text x="167.6" y="76.2">27</text>
<text x="173.9" y="76.2">9</text>
<text x="185.3" y="76.2">8</text>
<text x="196.1" y="76.2">3</text>
<text x="208.8" y="73.6">5</text>
<text x="72.3" y="78.7">17</text>
<text x="72.3" y="81.3">18</text>
<text x="140.9" y="83.8">16</text>
<text x="140.9" y="81.3">18</text>
<text x="140.9" y="78.7">19</text>
<text x="167.6" y="78.7">29</text>
<text x="167.6" y="83.8">32</text>
<text x="167.6" y="81.3">33</text>
<text x="203.2" y="83.3" transform="rotate(-90 203.2 83.3)">1</text>
<text x="208.8" y="78.7">6</text>
<text x="140.9" y="88.9">14</text>
<text x="140.9" y="86.3">15</text>
<text x="167.6" y="88.9">11</text>
<text x="52.6" y="95.2">6</text>
<text x="72.3" y="95.2">19</text>
<text x="140.9" y="91.4">13</text>
<text x="140.9" y="94">43</text>
<text x="167.6" y="91.4">10</text>
<text x="168.2" y="94">9</text>
<text x="52.6" y="97.8">7</text>
<text x="52.6" y="100.3">8</text>
<text x="72.3" y="100.3">17</text>
<text x="72.3" y="97.8">18</text>
<text x="140.9" y="99">22</text>
<text x="140.9" y="96.5">23</text>
<text x="140.9" y="101.6">28</text>
<text x="168.2" y="101.6">1</text>
<text x="168.2" y="96.5">8</text>
<text x="52" y="105.4">10</text>
<text x="52.6" y="102.8">9</text>
<text x="72.3" y="107.9">13</text>
<text x="72.3" y="105.4">15</text>
<text x="72.3" y="102.8">16</text>
<text x="141.5" y="104.1">6</text>
<text x="168.2" y="104.1">2</text>
<text x="72.3" y="113">11</text>
<text x="72.3" y="110.5">12</text>
<text x="52" y="118.1">27</text>
<text x="73" y="115.5">1</text>
<text x="73" y="118.1">2</text>
<text x="141.5" y="119.4">1</text>
<text x="161.2" y="119.4">15</text>
<text x="30.4" y="120.6">5</text>
<text x="41.8" y="120.6">6</text>
<text x="52" y="125.7">20</text>
<text x="52" y="123.2">22</text>
<text x="52" y="120.6">26</text>
<text x="73" y="120.6">3</text>
<text x="73" y="123.2">4</text>
<text x="73" y="125.7">5</text>
<text x="141.5" y="121.9">2</text>
<text x="141.5" y="124.4">3</text>
<text x="161.2" y="124.4">13</text>
<text x="161.2" y="121.9">14</text>
<text x="72.3" y="128.2">21</text>
<text x="72.3" y="130.8">23</text>
<text x="161.2" y="129.5">11</text>
<text x="161.2" y="127">12</text>
<text x="72.3" y="133.3">24</text>
<text x="72.3" y="135.9">25</text>
<text x="141.5" y="137.1">4</text>
<text x="141.5" y="134.6">5</text>
<text x="141.5" y="132.1">6</text>
<text x="161.2" y="132.1">10</text>
<text x="161.9" y="137.1">7</text>
<text x="161.9" y="134.6">9</text>
<text x="142.2" y="149.8">3</text>
<text x="153.6" y="149.8">4</text>
<text x="160.2" y="149.8">1</text>
<text x="160.2" y="154.9">2</text>
<text x="171.4" y="152.4">3</text>
<text x="159.6" y="160">13</text>
<text x="159.6" y="165.1">12</text>
<text x="170.8" y="162.5">11</text>
</g>
<g font-size="1.3" fill="#0f0f0f">
<text x="76.2" y="25.3">VCC</text>
<text x="175.3" y="25.3">MAIN_DB5</text>
<text x="175.3" y="27.8">MAIN_DB4</text>
<text x="232.4" y="29.1">MAIN_DB6</text>
<text x="232.4" y="26.5">MAIN_DB7</text>
<text x="175.3" y="35.4">MAIN_DB1</text>
<text x="175.3" y="30.4">MAIN_DB3</text>
<text x="175.3" y="32.9">MAIN_DB2</text>
<text x="232.4" y="34.2">MAIN_DB4</text>
<text x="232.4" y="31.6">MAIN_DB5</text>
<text x="139.7" y="39.2">VCC</text>
<text x="175.3" y="38">MAIN_DB0</text>
<text x="232.4" y="41.8">MAIN_DB1</text>
<text x="232.4" y="39.2">MAIN_DB2</text>
<text x="232.4" y="36.7">MAIN_DB3</text>
<text x="76.2" y="45.6">VSS</text>
<text x="232.4" y="44.3">MAIN_DB0</text>
<text x="36.8" y="65.9">COIN1</text>
<text x="129.5" y="63.4">MAIN_A3</text>
<text x="129.5" y="65.9">MAIN_A2</text>
<text x="135.9" y="60.8">WR</text>
<text x="175.3" y="64.6">IRQEN</text>
<text x="36.8" y="68.5">COIN2</text>
<text x="129.5" y="71">MAIN_A0</text>
<text x="129.5" y="68.5">MAIN_A1</text>
<text x="129.5" y="73.5">MAIN_DB0</text>
<text x="129.5" y="76.1">MAIN_DB1</text>
<text x="191.8" y="73.5">VSS 2</text>
<text x="129.5" y="83.7">MAIN_DB4</text>
<text x="129.5" y="78.6">MAIN_DB2</text>
<text x="129.5" y="81.2">MAIN_DB3</text>
<text x="191.8" y="82.4">VCC</text>
<text x="129.5" y="88.8">MAIN_DB6</text>
<text x="129.5" y="86.2">MAIN_DB5</text>
<text x="40.6" y="95.1">MAIN_A4</text>
<text x="77" y="95.1">MAIN_DB7</text>
<text x="129.5" y="91.3">MAIN_DB7</text>
<text x="134.6" y="95.1">VCC</text>
<text x="40.6" y="100.2">MAIN_A2</text>
<text x="40.6" y="97.7">MAIN_A3</text>
<text x="77" y="100.2">MAIN_DB5</text>
<text x="77" y="97.7">MAIN_DB6</text>
<text x="40.6" y="105.3">MAIN_A0</text>
<text x="40.6" y="102.7">MAIN_A1</text>
<text x="77" y="105.3">MAIN_DB3</text>
<text x="77" y="107.8">MAIN_DB2</text>
<text x="77" y="102.7">MAIN_DB4</text>
<text x="139.7" y="107.8">VSS</text>
<text x="77" y="112.9">MAIN_DB0</text>
<text x="77" y="110.4">MAIN_DB1</text>
<text x="128.3" y="119.3">MAIN_A1</text>
<text x="44.4" y="125.6">VCC</text>
<text x="128.3" y="124.3">MAIN_A3</text>
<text x="128.3" y="121.8">MAIN_A2</text>
<text x="139.7" y="129.4">VCC</text>
<text x="128.3" y="149.7">MAIN_A0</text>
</g>
<g font-size="1.3" fill="#006464">
<text x="191.5" y="26.4">D0</text>
<text x="191.5" y="28.9">D1</text>
<text x="202" y="26.4">Q0</text>
<text x="202" y="28.9">Q1</text>
<text x="248.7" y="27.6">D0</text>
<text x="259.1" y="27.6">Q0</text>
<text x="71.1" y="30.2">F12</text>
<text x="77.2" y="34.3" transform="rotate(-90 77.2 34.3)">Vdd</text>
<text x="95.3" y="35.3">F11D</text>
<text x="191.5" y="31.5">D2</text>
<text x="191.5" y="34">D3</text>
<text x="202" y="31.5">Q2</text>
<text x="202" y="34">Q3</text>
<text x="248.7" y="30.2">D1</text>
<text x="248.7" y="32.7">D2</text>
<text x="248.7" y="35.3">D3</text>
<text x="259.1" y="30.2">Q1</text>
<text x="259.1" y="32.7">Q2</text>
<text x="259.1" y="35.3">Q3</text>
<text x="18.4" y="39.1">VCC</text>
<text x="71.4" y="36.5">EN</text>
<text x="77.2" y="40.4" transform="rotate(-90 77.2 40.4)">GND</text>
<text x="77.2" y="36.5">OUT</text>
<text x="94.2" y="37.8">74LS04</text>
<text x="161.9" y="40.3">D11</text>
<text x="191.5" y="36.5">D4</text>
<text x="191.5" y="39.1">D5</text>
<text x="193.9" y="41.6">74LS174</text>
<text x="202" y="36.5">Q4</text>
<text x="202" y="39.1">Q5</text>
<text x="248.7" y="37.8">D4</text>
<text x="248.7" y="40.3">D5</text>
<text x="253.4" y="37.8">E11</text>
<text x="259.1" y="37.8">Q4</text>
<text x="259.1" y="40.3">Q5</text>
<text x="33.6" y="48">C20</text>
<text x="77.5" y="42.9">24MHz</text>
<text x="145.3" y="46.7">VDD</text>
<text x="145.3" y="44.2">VDD</text>
<text x="162" y="46.7">HLD</text>
<text x="162.3" y="44.2">VLD</text>
<text x="191.5" y="44.2">Cp</text>
<text x="248.7" y="42.9">D6</text>
<text x="248.7" y="45.4">D7</text>
<text x="259.1" y="42.9">Q6</text>
<text x="259.1" y="45.4">Q7</text>
<text x="65.3" y="50.5">U12</text>
<text x="116.5" y="53.2" transform="rotate(-90 116.5 53.2)">S</text>
<text x="116.8" y="50.5">G11B</text>
<text x="145.3" y="51.8">HLDI</text>
<text x="145.3" y="49.2">VLDI</text>
<text x="160.8" y="51.8">CRES</text>
<text x="191.5" y="49.2">Mr</text>
<text x="201.9" y="49.2">D9</text>
<text x="248.7" y="53">Mr</text>
<text x="248.7" y="50.5">Cp</text>
<text x="33.1" y="58.1">JP</text>
<text x="50" y="54.3">CLK</text>
<text x="50" y="56.9">VREF</text>
<text x="50" y="59.4">RES</text>
<text x="60.7" y="55.4" transform="rotate(-90 60.7 55.4)">+5V</text>
<text x="63.2" y="56.6" transform="rotate(-90 63.2 56.6)">+12V</text>
<text x="64.7" y="54.3">RESET</text>
<text x="65.6" y="56.9">CNT2</text>
<text x="65.6" y="59.4">CNT2</text>
<text x="94.2" y="58.1">74LS04</text>
<text x="95.4" y="55.6">F11F</text>
<text x="111.5" y="56.9">C</text>
<text x="111.5" y="54.3">D</text>
<text x="111.9" y="56.9">74LS74</text>
<text x="116.5" y="59.9" transform="rotate(-90 116.5 59.9)">R</text>
<text x="118.1" y="59.4">Q</text>
<text x="118.1" y="54.3">Q</text>
<text x="145.3" y="56.9">CLK</text>
<text x="145.3" y="54.3">RES</text>
<text x="145.3" y="59.4">CC0</text>
<text x="161" y="54.3">FCNT</text>
<text x="253.6" y="54.3">74LS273</text>
<text x="31.5" y="63.2">CPC1</text>
<text x="50" y="61.9">CT</text>
<text x="50" y="64.5">VS</text>
<text x="65.6" y="61.9">CNT1</text>
<text x="65.6" y="64.5">CNT1</text>
<text x="145.3" y="61.9">RW</text>
<text x="145.3" y="64.5">AB3</text>
<text x="161.5" y="64.5">INT1</text>
<text x="161.5" y="61.9">INT2</text>
<text x="190.7" y="64.5">74LS08</text>
<text x="192.3" y="61.9">G5B</text>
<text x="50" y="67">OUT1</text>
<text x="50" y="69.6">OUT2</text>
<text x="67.2" y="67">N.C</text>
<text x="67.2" y="69.6">N.C</text>
<text x="145.3" y="67">AB2</text>
<text x="145.3" y="69.6">AB1</text>
<text x="162.1" y="69.6">CSY</text>
<text x="204.5" y="70.8">H11A</text>
<text x="26.1" y="72.1">VSS</text>
<text x="67.2" y="72.1">N.C</text>
<text x="67.2" y="74.6">N.C</text>
<text x="67.2" y="77.2">N.C</text>
<text x="145.3" y="77.2">DB6</text>
<text x="145.3" y="74.6">DB7</text>
<text x="145.3" y="72.1">AB0</text>
<text x="161.8" y="72.1">CBK</text>
<text x="162" y="77.2">VBK</text>
<text x="162.3" y="74.6">VSY</text>
<text x="178.4" y="75.9">E9D</text>
<text x="199.1" y="74.6">D</text>
<text x="199.1" y="77.2">C</text>
<text x="199.6" y="77.2">74LS74</text>
<text x="204.2" y="73.5" transform="rotate(-90 204.2 73.5)">S</text>
<text x="205.7" y="74.6">Q</text>
<text x="49.6" y="83.5">051550</text>
<text x="67.2" y="79.7">N.C</text>
<text x="67.2" y="82.3">N.C</text>
<text x="145.3" y="82.3">DB4</text>
<text x="145.3" y="79.7">DB5</text>
<text x="161.8" y="82.3">HBK</text>
<text x="162" y="79.7">HSY</text>
<text x="176.7" y="78.4">74LS04</text>
<text x="204.2" y="80.3" transform="rotate(-90 204.2 80.3)">R</text>
<text x="205.7" y="79.7">Q</text>
<text x="145.3" y="89.9">DB1</text>
<text x="145.3" y="87.3">DB2</text>
<text x="145.3" y="84.8">DB3</text>
<text x="160.9" y="89.9">CLK4</text>
<text x="161.8" y="84.8">HBS</text>
<text x="145.3" y="92.4">DB0</text>
<text x="145.3" y="95">SEL2</text>
<text x="160.9" y="95">CLK2</text>
<text x="160.9" y="92.4">CLK3</text>
<text x="56.4" y="96.2">A4</text>
<text x="56.4" y="98.8">A3</text>
<text x="56.4" y="101.3">A2</text>
<text x="67.9" y="101.3">D5</text>
<text x="67.9" y="98.8">D6</text>
<text x="67.9" y="96.2">D7</text>
<text x="145.3" y="100">SEL0</text>
<text x="145.3" y="97.5">SEL1</text>
<text x="160.9" y="97.5">CLK1</text>
<text x="56.4" y="103.8">A1</text>
<text x="56.4" y="106.4">A0</text>
<text x="67.9" y="106.4">D3</text>
<text x="67.9" y="103.8">D4</text>
<text x="145.3" y="105.1">VSS</text>
<text x="145.3" y="102.6">VSS</text>
<text x="163.1" y="105.1">PQ</text>
<text x="163.2" y="102.6">PE</text>
<text x="61.6" y="112.7">C15</text>
<text x="67.9" y="111.5">D1</text>
<text x="67.9" y="108.9">D2</text>
<text x="56.4" y="119.1">P27</text>
<text x="67.2" y="116.5">N.C</text>
<text x="67.2" y="119.1">N.C</text>
<text x="67.9" y="114">D0</text>
<text x="156.8" y="116.5">D10</text>
<text x="33.2" y="122.9">74LS04</text>
<text x="34.9" y="120.4">E9C</text>
<text x="56.4" y="124.2">P22</text>
<text x="56.4" y="121.6">P26</text>
<text x="67.2" y="121.6">N.C</text>
<text x="67.2" y="124.2">N.C</text>
<text x="145.8" y="120.4">A0</text>
<text x="145.8" y="122.9">A1</text>
<text x="145.8" y="125.4">A2</text>
<text x="156.3" y="125.4">O2</text>
<text x="156.3" y="122.9">O1</text>
<text x="156.3" y="120.4">O0</text>
<text x="56.4" y="126.7">P20</text>
<text x="67.2" y="126.7">N.C</text>
<text x="67.2" y="129.2">N.C</text>
<text x="67.2" y="131.8">N.C</text>
<text x="156.3" y="130.5">O4</text>
<text x="156.3" y="128">O3</text>
<text x="67.2" y="134.3">N.C</text>
<text x="67.2" y="136.9">N.C</text>
<text x="145.8" y="135.6">E2</text>
<text x="145.8" y="133.1">E3</text>
<text x="156.3" y="135.6">O6</text>
<text x="156.3" y="133.1">O5</text>
<text x="145.8" y="138.1">E1</text>
<text x="152" y="141.9">74LS138</text>
<text x="156.3" y="138.1">O7</text>
<text x="146.6" y="149.6">G4B</text>
<text x="145" y="152.1">74LS04</text>
<text x="162.7" y="154.6">74LS32</text>
<text x="164" y="152.1">F10A</text>
<text x="162.7" y="162.3">74LS32</text>
<text x="164.5" y="164.8">F9D</text>
</g>
<g font-size="1.3" fill="#725600">
<text x="214.8" y="26.4">COIN1</text>
<text x="214.8" y="28.9">COIN2</text>
<text x="273.2" y="27.6">WOC0</text>
<text x="214.8" y="31.5">BRAMBK</text>
<text x="214.8" y="34">RMRD</text>
<text x="273.2" y="32.7">MSCHG</text>
<text x="273.2" y="30.2">WOC1</text>
<text x="273.2" y="35.3">EEPCS</text>
<text x="110.7" y="36.5">SCRCLK</text>
<text x="214.8" y="39.1">OBJCHA</text>
<text x="214.8" y="36.5">INIT</text>
<text x="273.2" y="40.3">EEPDI</text>
<text x="273.2" y="37.8">EEPCLK</text>
<text x="55.5" y="44.2">+12V</text>
<text x="129.7" y="46.7">SYSRES</text>
<text x="273.2" y="42.9">IRQEN</text>
<text x="130" y="51.8">HLDI</text>
<text x="130.2" y="49.2">VLDI</text>
<text x="36.8" y="54.3">AFR</text>
<text x="127.8" y="56.9">CCUCK</text>
<text x="127.9" y="59.4">CCUCS</text>
<text x="175" y="60.7">CPURES</text>
<text x="90.4" y="69.6">COIN_CNT_1</text>
<text x="90.4" y="67">COIN_CNT_2</text>
<text x="192" y="70.8">VBLK</text>
<text x="216.1" y="74.6">INT</text>
<text x="43.9" y="119.1">WR</text>
<text x="18.1" y="121.6">HIPCS</text>
<text x="171.6" y="125.4">SOUNDON</text>
<text x="171.6" y="130.5">CRCS</text>
<text x="171.6" y="128">SOUNDREG</text>
<text x="131.9" y="135.6">AS</text>
<text x="171.6" y="133.1">AFR</text>
<text x="129.8" y="138.1">IOCS</text>
<text x="179.3" y="153.4">UWR</text>
<text x="179.3" y="163.5">LWR</text>
</g>
<g font-size="1.3" fill="#0000c2">
<text x="105.4" y="34.3">24M</text>
<text x="146" y="109.2">FOOTPRINT ONLY</text>
</g>
<g font-size="1" fill="#840000">
<text x="60.5" y="117.2">054000</text>
<text x="60.5" y="115.5">KONAMI</text>
</g>
<g font-size=".8" fill="#840000">
<text x="151" y="45.7">Interrupt Control</text>
<text x="154.9" y="46.9">Unit</text>
<text x="149.1" y="59">CCUCS</text>
<text x="62.8" y="71.9" transform="rotate(-90 62.8 71.9)">and watchdog timer</text>
<text x="57.7" y="73.8" transform="rotate(-90 57.7 73.8)">Master/RESET generation</text>
<text x="60.3" y="72.6" transform="rotate(-90 60.3 72.6)">for the whole system</text>
<text x="51.1" y="81.9">KONAMI</text>
</g>
<text font-size=".5" fill="#006464" x="25.1" y="47.4">EMI_Filter_CLC</text>
</svg>
